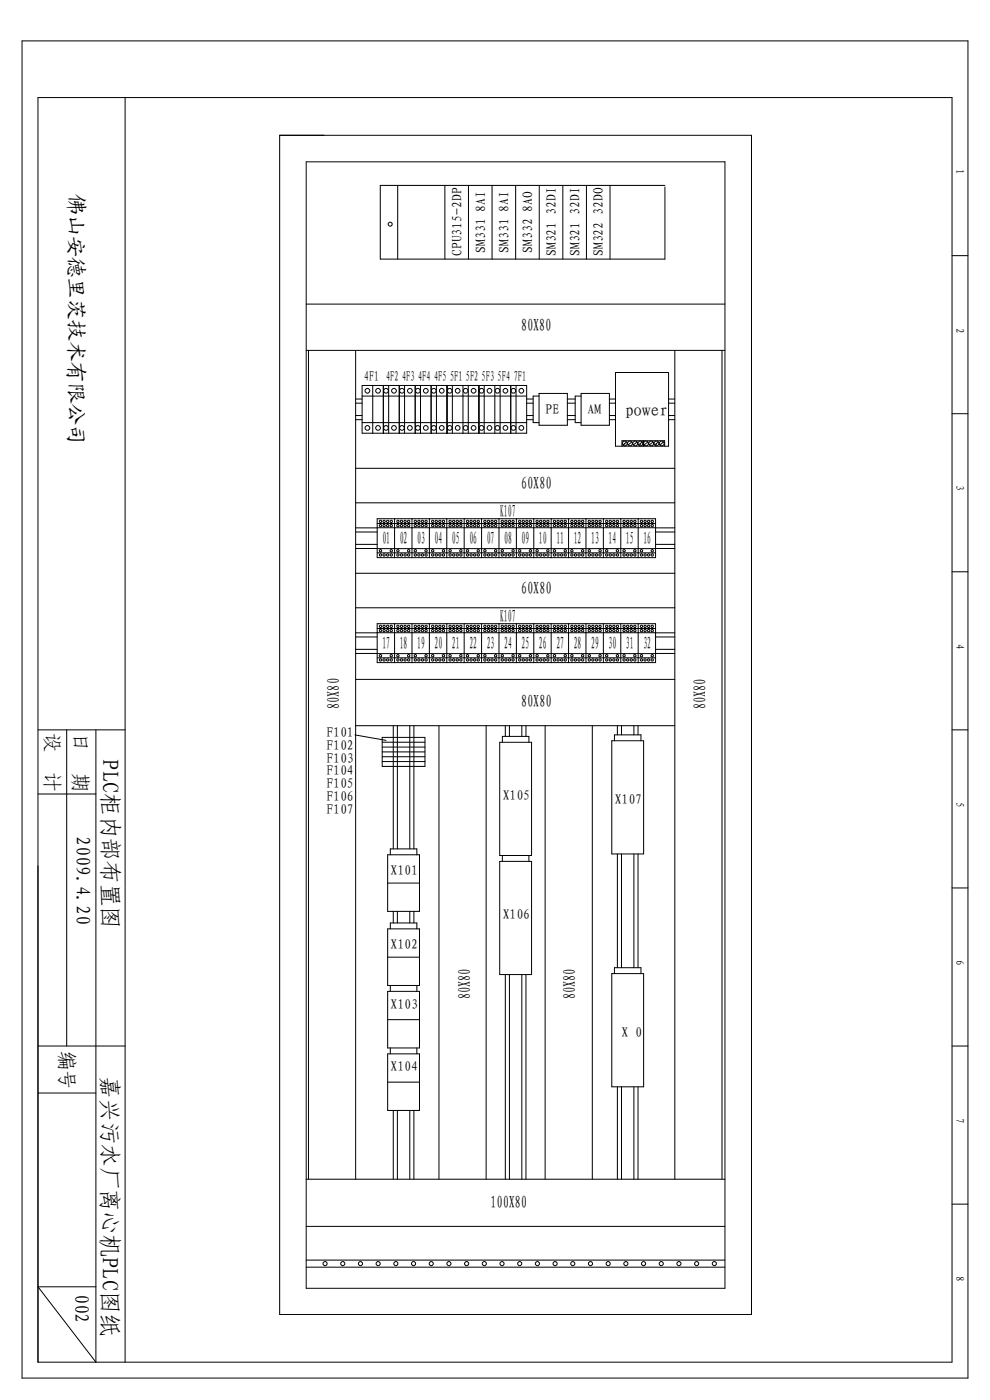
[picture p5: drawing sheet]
<svg xmlns="http://www.w3.org/2000/svg" width="210mm" height="297mm" viewBox="0 0 210 297" stroke-linecap="round" stroke-linejoin="round" font-family="sans-serif">
<g fill="none" stroke="#000" stroke-width=".21">
<path d="M4.7 8.7h200.6v283.7h-200.6zM8.1 20.7h193.8v268.3h-193.8zM26.5 20.7v268.3M59.3 28.7v250.2h100.1M59.3 28.7h9.4M59.3 28.7h100.1v250.2M64.9 34.3h88.9v239h-88.9zM84.3 39.3v15.7M94.4 39.3v15.7M99.4 39.3v15.7M104.4 39.3v15.7M109.4 39.3v15.7"/>
<path d="M114.4 39.3v15.7M119.4 39.3v15.7M124.4 39.3v15.7M129.4 39.3v15.7M141 39.3h-60.3v15.7h60.3v-15.3M201.9 54.2h3.4M64.9 64.5h88.9M64.9 74.3h88.9M65.4 74.3v175.9M75.4 74.3v175.9M130.5 79h11.3v15.7h-11.3zM143.1 74.3v175.9"/>
<path d="M153.1 74.3v175.9M75.4 99.4h67.7M75.4 84.7h1.4M75.4 85.5h1.4M75.4 88.2h1.4M75.4 89h1.4M76.8 89.7h34.9M76.8 84h34.9M79.1 81.8v10.1M79.1 91.9h2.2M79.1 81.8h2.2M79.1 81.8h-2.3v10.1h2.3"/>
<path d="M81.3 81.8v10.1M81.3 91.9h3.4M81.3 81.8h3.4M82.4 81.8v10.1M84.7 81.8v10.1M84.7 91.9h3.4M84.7 81.8h3.4M85.8 81.8v10.1M88.1 81.8v10.1M88.1 91.9h3.3M88.1 81.8h3.3M89.2 81.8v10.1"/>
<path d="M91.4 81.8v10.1M91.4 81.8h3.4M91.4 91.9h3.4M92.6 81.8v10.1M94.8 81.8v10.1M94.8 91.9h3.4M94.8 81.8h3.4M95.9 81.8v10.1M98.2 81.8v10.1M98.2 81.8h3.4M98.2 91.9h3.4M99.3 81.8v10.1"/>
<path d="M101.6 81.8v10.1M101.6 91.9h3.3M101.6 81.8h3.3M102.7 81.8v10.1M104.9 81.8v10.1M104.9 81.8h3.4M104.9 91.9h3.4M106.1 81.8v10.1M108.3 81.8v10.1M108.3 81.8h3.4v10.1h-3.4M109.5 81.8v10.1M111.7 89h1.4"/>
<path d="M111.7 88.2h1.4M111.7 85.5h1.4M111.7 84.7h1.4M114.3 83.5h6v6.7h-6zM114.3 84h-1.2v5.7h1.2M120.3 84.7h1.7M120.3 85.5h1.7M120.3 88.2h1.7M120.3 89h1.7M123.2 83.5h6.1v6.7h-6.1zM123.2 84h-1.2v5.7h1.2M129.3 84.7h1.2"/>
<path d="M129.3 85.5h1.2M129.3 88.2h1.2M129.3 89h1.2M132.5 94.1h.1M132.9 93.8l-.8 .6M134 93.8l-.8 .6M135.1 93.8l-.8 .6M135.8 94.1h.1M136.2 93.8l-.8 .6M136.4 93.5h4.6v1.2M136.4 93.5v1.2M136.5 93.5h-4.6v1.2"/>
<path d="M137.4 93.8l-.8 .6M138.5 93.8l-.8 .6M139.2 94.1h.1M139.6 93.8l-.8 .6M140.7 93.8l-.8 .6M141.8 84.7h1.3M141.8 85.5h1.3M141.8 88.2h1.3M141.8 89h1.3M201.9 87.8h3.4M75.4 116.4h67.7M75.4 112h67.7"/>
<path d="M75.4 112.9h4.6M75.4 115.5h4.6M75.4 106.7h67.7M80 117.3h59M80 111.1h59M83.7 110.1h-3.7v8.2h3.7M83.7 110.1v8.2M83.7 118.3h3.7M83.7 110.1h3.7M87.4 110.1v8.2M87.4 118.3h3.7M87.4 110.1h3.7"/>
<path d="M91.1 118.3h3.7M91.1 110.1h3.7M91.1 110.1v8.2M94.8 110.1v8.2M94.8 118.3h3.6M94.8 110.1h3.6M98.4 110.1v8.2M98.4 118.3h3.7M98.4 110.1h3.7M102.1 110.1v8.2M102.1 118.3h3.7M102.1 110.1h3.7"/>
<path d="M105.8 110.1v8.2M105.8 118.3h3.7M105.8 110.1h3.7M109.5 110.1v8.2M109.5 110.1h3.7M109.5 118.3h3.7M113.2 110.1v8.2M113.2 118.3h3.7M113.2 110.1h3.7M116.9 110.1v8.2M116.9 118.3h3.7M116.9 110.1h3.7"/>
<path d="M120.6 110.1h3.7M120.6 118.3h3.7M120.6 110.1v8.2M124.3 110.1v8.2M124.3 118.3h3.7M124.3 110.1h3.7M128 110.1v8.2M128 118.3h3.7M128 110.1h3.7M131.7 110.1v8.2M131.7 118.3h3.7M131.7 110.1h3.7"/>
<path d="M135.4 110.1h3.6v8.2h-3.6M135.4 110.1v8.2M139 112.9h4.1M139 115.5h4.1M159.4 113.8v165.1M75.4 138.6h67.7M75.4 134.3h67.7M75.4 137.8h4.6M75.4 135.1h4.6M75.4 121.6h67.7M75.4 129h67.7M80 139.6h59"/>
<path d="M80 133.3h59M83.7 132.3h-3.7v8.3h3.7M83.7 132.3v8.3M83.7 132.3h3.7M87.4 132.3v8.3M87.4 132.3h3.7M91.1 132.3h3.7M91.1 132.3v8.3M94.8 132.3v8.3M94.8 132.3h3.6M98.4 132.3v8.3M98.4 132.3h3.7"/>
<path d="M102.1 132.3v8.3M102.1 132.3h3.7M105.8 132.3h3.7M105.8 132.3v8.3M109.5 132.3v8.3M109.5 132.3h3.7M113.2 132.3v8.3M113.2 132.3h3.7M116.9 132.3h3.7M116.9 132.3v8.3M120.6 132.3v8.3M120.6 132.3h3.7"/>
<path d="M124.3 132.3v8.3M124.3 132.3h3.7M128 132.3v8.3M128 132.3h3.7M131.7 132.3h3.7M131.7 132.3v8.3M135.4 132.3v8.3M135.4 132.3h3.6v8.3h-3.6M139 137.8h4.1M139 135.1h4.1M201.9 121.3h3.4M8.1 154.9h18.4"/>
<path d="M14.1 154.9v67M20.3 154.9v134.1l-12.2-16h12.2M75.3 155.9l6.6 1.2M75.4 144.1h67.7M75.4 154h67.7M81.1 156.5h9v6.1h-9zM81.1 157.5h9M81.1 158.5h9M81.1 159.5h9M83.4 154v26.1M83.7 140.6h3.7M84.3 154v26.1"/>
<path d="M86.9 154v26.1M87.4 140.6h3.7M87.8 154v26.1M91.1 140.6h3.7M93.1 154v96.2M94.8 140.6h3.6M98.4 140.6h3.7M102.1 140.6h3.7M103.1 154v96.2M105.8 140.6h3.7M106 157.5h6.7v24h-6.7zM106.5 157.5v-1.3h5.7v1.3"/>
<path d="M107.2 154v2.2M108.1 154v2.2M109.5 140.6h3.7M110.7 154v2.2M111.6 154v2.2M113.2 140.6h3.7M115.6 154v96.2M116.9 140.6h3.7M120.6 140.6h3.7M124.3 140.6h3.7M125.6 154v96.2M128 140.6h3.7"/>
<path d="M129.8 157.2h6.7v24h-6.7zM130.3 157.2v-1.3h5.6v1.3M130.9 154v1.9M131.7 140.6h3.7M131.8 154v1.9M134.4 154v1.9M135.3 154v1.9M201.9 154.9h3.4M8.1 168.5h12.2M81.1 161.6h9M81.1 160.6h9M8.1 183.7v105.3"/>
<path d="M82.2 181.4h6.8v12h-6.8zM82.2 197.1h6.8v12h-6.8zM82.2 187.4h6.8M82.8 181.4v-1.3h5.6v1.3M82.8 197.1v-1.3h5.6v1.3M83.4 193.4v2.4M84.3 193.4v2.4M86.9 193.4v2.4M87.8 193.4v2.4M106 182.8h6.7v24h-6.7zM106.5 181.5v1.3M112.2 181.5v1.3"/>
<path d="M130.9 181.2v24.1M131.8 181.2v24.1M134.4 181.2v24.1M135.3 181.2v24.1M201.9 188.4h3.4M82.2 210.3h6.8v12h-6.8zM82.2 216.3h6.8M82.2 203.1h6.8M82.8 209.1v1.2M88.4 209.1v1.2M107.2 206.8v43.4M108.1 206.8v43.4"/>
<path d="M110.7 206.8v43.4M111.6 206.8v43.4M129.8 206.6h6.7v24h-6.7zM130.3 206.6v-1.3h5.6v1.3M8.1 231.9h12.2M8.1 221.9h18.4M82.2 223.6h6.8v12h-6.8zM82.2 229.6h6.8M82.8 222.3v1.3M83.4 235.6v14.6M84.3 235.6v14.6M86.9 235.6v14.6"/>
<path d="M87.8 235.6v14.6M88.4 222.3v1.3M130.9 230.6v19.6M131.8 230.6v19.6M134.4 230.6v19.6M135.3 230.6v19.6M201.9 221.9h3.4M64.9 250.2h88.9M201.9 255.5h3.4M64.9 268.9h88.9M64.9 267.3h88.9M64.9 260.2h88.9"/>
<circle cx="82.8" cy="47.6" r=".43"/>
<circle cx="77.9" cy="90.8" r=".5"/>
<circle cx="77.9" cy="82.9" r=".5"/>
<circle cx="80.2" cy="90.8" r=".5"/>
<circle cx="80.2" cy="82.9" r=".5"/>
<circle cx="81.9" cy="90.8" r=".5"/>
<circle cx="81.9" cy="82.9" r=".5"/>
<circle cx="83.6" cy="82.9" r=".5"/>
<circle cx="83.6" cy="90.8" r=".5"/>
<circle cx="85.2" cy="82.9" r=".5"/>
<circle cx="85.2" cy="90.8" r=".5"/>
<circle cx="86.9" cy="90.8" r=".5"/>
<circle cx="86.9" cy="82.9" r=".5"/>
<circle cx="88.6" cy="82.9" r=".5"/>
<circle cx="88.6" cy="90.8" r=".5"/>
<circle cx="90.3" cy="82.9" r=".5"/>
<circle cx="90.3" cy="90.8" r=".5"/>
<circle cx="92" cy="82.9" r=".5"/>
<circle cx="92" cy="90.8" r=".5"/>
<circle cx="93.7" cy="82.9" r=".5"/>
<circle cx="93.7" cy="90.8" r=".5"/>
<circle cx="95.4" cy="82.9" r=".5"/>
<circle cx="95.4" cy="90.8" r=".5"/>
<circle cx="97.1" cy="90.8" r=".5"/>
<circle cx="97.1" cy="82.9" r=".5"/>
<circle cx="98.8" cy="82.9" r=".5"/>
<circle cx="98.8" cy="90.8" r=".5"/>
<circle cx="100.4" cy="82.9" r=".5"/>
<circle cx="100.4" cy="90.8" r=".5"/>
<circle cx="102.1" cy="82.9" r=".5"/>
<circle cx="102.1" cy="90.8" r=".5"/>
<circle cx="103.8" cy="82.9" r=".5"/>
<circle cx="103.8" cy="90.8" r=".5"/>
<circle cx="105.5" cy="82.9" r=".5"/>
<circle cx="105.5" cy="90.8" r=".5"/>
<circle cx="107.2" cy="90.8" r=".5"/>
<circle cx="107.2" cy="82.9" r=".5"/>
<circle cx="108.9" cy="82.9" r=".5"/>
<circle cx="108.9" cy="90.8" r=".5"/>
<circle cx="110.6" cy="90.8" r=".5"/>
<circle cx="110.6" cy="82.9" r=".5"/>
<circle cx="132.5" cy="94.1" r=".52"/>
<circle cx="133.6" cy="94.1" r=".52"/>
<circle cx="134.7" cy="94.1" r=".52"/>
<circle cx="135.8" cy="94.1" r=".52"/>
<circle cx="137" cy="94.1" r=".52"/>
<circle cx="138.1" cy="94.1" r=".52"/>
<circle cx="139.2" cy="94.1" r=".52"/>
<circle cx="140.3" cy="94.1" r=".52"/>
<circle cx="80.7" cy="117.7" r=".25"/>
<circle cx="80.7" cy="110.6" r=".25"/>
<circle cx="80.7" cy="111.5" r=".25"/>
<circle cx="80.7" cy="116.8" r=".25"/>
<circle cx="81.5" cy="110.6" r=".25"/>
<circle cx="81.5" cy="117.7" r=".25"/>
<circle cx="81.5" cy="111.5" r=".25"/>
<circle cx="82.2" cy="111.5" r=".25"/>
<circle cx="82.2" cy="117.7" r=".25"/>
<circle cx="82.2" cy="110.6" r=".25"/>
<circle cx="83" cy="111.5" r=".25"/>
<circle cx="83" cy="110.6" r=".25"/>
<circle cx="83" cy="117.7" r=".25"/>
<circle cx="83" cy="116.8" r=".25"/>
<circle cx="84.4" cy="116.8" r=".25"/>
<circle cx="84.4" cy="117.7" r=".25"/>
<circle cx="84.4" cy="110.6" r=".25"/>
<circle cx="84.4" cy="111.5" r=".25"/>
<circle cx="85.2" cy="111.5" r=".25"/>
<circle cx="85.2" cy="110.6" r=".25"/>
<circle cx="85.2" cy="117.7" r=".25"/>
<circle cx="85.9" cy="110.6" r=".25"/>
<circle cx="85.9" cy="117.7" r=".25"/>
<circle cx="85.9" cy="111.5" r=".25"/>
<circle cx="86.7" cy="110.6" r=".25"/>
<circle cx="86.7" cy="117.7" r=".25"/>
<circle cx="86.7" cy="116.8" r=".25"/>
<circle cx="86.7" cy="111.5" r=".25"/>
<circle cx="88.1" cy="111.5" r=".25"/>
<circle cx="88.1" cy="110.6" r=".25"/>
<circle cx="88.1" cy="117.7" r=".25"/>
<circle cx="88.1" cy="116.8" r=".25"/>
<circle cx="88.8" cy="110.6" r=".25"/>
<circle cx="88.8" cy="111.5" r=".25"/>
<circle cx="88.8" cy="117.7" r=".25"/>
<circle cx="89.6" cy="117.7" r=".25"/>
<circle cx="89.6" cy="110.6" r=".25"/>
<circle cx="89.6" cy="111.5" r=".25"/>
<circle cx="90.4" cy="116.8" r=".25"/>
<circle cx="90.4" cy="110.6" r=".25"/>
<circle cx="90.4" cy="111.5" r=".25"/>
<circle cx="90.4" cy="117.7" r=".25"/>
<circle cx="91.8" cy="111.5" r=".25"/>
<circle cx="91.8" cy="110.6" r=".25"/>
<circle cx="91.8" cy="116.8" r=".25"/>
<circle cx="91.8" cy="117.7" r=".25"/>
<circle cx="92.5" cy="110.6" r=".25"/>
<circle cx="92.5" cy="111.5" r=".25"/>
<circle cx="92.5" cy="117.7" r=".25"/>
<circle cx="93.3" cy="117.7" r=".25"/>
<circle cx="93.3" cy="110.6" r=".25"/>
<circle cx="93.3" cy="111.5" r=".25"/>
<circle cx="94.1" cy="117.7" r=".25"/>
<circle cx="94.1" cy="110.6" r=".25"/>
<circle cx="94.1" cy="111.5" r=".25"/>
<circle cx="94.1" cy="116.8" r=".25"/>
<circle cx="95.5" cy="116.8" r=".25"/>
<circle cx="95.5" cy="117.7" r=".25"/>
<circle cx="95.5" cy="110.6" r=".25"/>
<circle cx="95.5" cy="111.5" r=".25"/>
<circle cx="96.2" cy="111.5" r=".25"/>
<circle cx="96.2" cy="110.6" r=".25"/>
<circle cx="96.2" cy="117.7" r=".25"/>
<circle cx="97" cy="117.7" r=".25"/>
<circle cx="97" cy="110.6" r=".25"/>
<circle cx="97" cy="111.5" r=".25"/>
<circle cx="97.7" cy="110.6" r=".25"/>
<circle cx="97.7" cy="117.7" r=".25"/>
<circle cx="97.7" cy="111.5" r=".25"/>
<circle cx="97.7" cy="116.8" r=".25"/>
<circle cx="99.2" cy="111.5" r=".25"/>
<circle cx="99.2" cy="116.8" r=".25"/>
<circle cx="99.2" cy="110.6" r=".25"/>
<circle cx="99.2" cy="117.7" r=".25"/>
<circle cx="99.9" cy="117.7" r=".25"/>
<circle cx="99.9" cy="111.5" r=".25"/>
<circle cx="99.9" cy="110.6" r=".25"/>
<circle cx="100.7" cy="117.7" r=".25"/>
<circle cx="100.7" cy="111.5" r=".25"/>
<circle cx="100.7" cy="110.6" r=".25"/>
<circle cx="101.4" cy="111.5" r=".25"/>
<circle cx="101.4" cy="116.8" r=".25"/>
<circle cx="101.4" cy="110.6" r=".25"/>
<circle cx="101.4" cy="117.7" r=".25"/>
<circle cx="102.8" cy="116.8" r=".25"/>
<circle cx="102.8" cy="117.7" r=".25"/>
<circle cx="102.8" cy="111.5" r=".25"/>
<circle cx="102.8" cy="110.6" r=".25"/>
<circle cx="103.6" cy="110.6" r=".25"/>
<circle cx="103.6" cy="111.5" r=".25"/>
<circle cx="103.6" cy="117.7" r=".25"/>
<circle cx="104.4" cy="110.6" r=".25"/>
<circle cx="104.4" cy="117.7" r=".25"/>
<circle cx="104.4" cy="111.5" r=".25"/>
<circle cx="105.1" cy="116.8" r=".25"/>
<circle cx="105.1" cy="110.6" r=".25"/>
<circle cx="105.1" cy="117.7" r=".25"/>
<circle cx="105.1" cy="111.5" r=".25"/>
<circle cx="106.5" cy="117.7" r=".25"/>
<circle cx="106.5" cy="116.8" r=".25"/>
<circle cx="106.5" cy="110.6" r=".25"/>
<circle cx="106.5" cy="111.5" r=".25"/>
<circle cx="107.3" cy="117.7" r=".25"/>
<circle cx="107.3" cy="110.6" r=".25"/>
<circle cx="107.3" cy="111.5" r=".25"/>
<circle cx="108.1" cy="117.7" r=".25"/>
<circle cx="108.1" cy="110.6" r=".25"/>
<circle cx="108.1" cy="111.5" r=".25"/>
<circle cx="108.8" cy="116.8" r=".25"/>
<circle cx="108.8" cy="110.6" r=".25"/>
<circle cx="108.8" cy="111.5" r=".25"/>
<circle cx="108.8" cy="117.7" r=".25"/>
<circle cx="110.2" cy="116.8" r=".25"/>
<circle cx="110.2" cy="111.5" r=".25"/>
<circle cx="110.2" cy="110.6" r=".25"/>
<circle cx="110.2" cy="117.7" r=".25"/>
<circle cx="111" cy="111.5" r=".25"/>
<circle cx="111" cy="117.7" r=".25"/>
<circle cx="111" cy="110.6" r=".25"/>
<circle cx="111.7" cy="117.7" r=".25"/>
<circle cx="111.7" cy="110.6" r=".25"/>
<circle cx="111.7" cy="111.5" r=".25"/>
<circle cx="112.5" cy="117.7" r=".25"/>
<circle cx="112.5" cy="116.8" r=".25"/>
<circle cx="112.5" cy="111.5" r=".25"/>
<circle cx="112.5" cy="110.6" r=".25"/>
<circle cx="113.9" cy="111.5" r=".25"/>
<circle cx="113.9" cy="116.8" r=".25"/>
<circle cx="113.9" cy="110.6" r=".25"/>
<circle cx="113.9" cy="117.7" r=".25"/>
<circle cx="114.7" cy="117.7" r=".25"/>
<circle cx="114.7" cy="110.6" r=".25"/>
<circle cx="114.7" cy="111.5" r=".25"/>
<circle cx="115.4" cy="110.6" r=".25"/>
<circle cx="115.4" cy="117.7" r=".25"/>
<circle cx="115.4" cy="111.5" r=".25"/>
<circle cx="116.2" cy="117.7" r=".25"/>
<circle cx="116.2" cy="111.5" r=".25"/>
<circle cx="116.2" cy="110.6" r=".25"/>
<circle cx="116.2" cy="116.8" r=".25"/>
<circle cx="117.6" cy="111.5" r=".25"/>
<circle cx="117.6" cy="116.8" r=".25"/>
<circle cx="117.6" cy="110.6" r=".25"/>
<circle cx="117.6" cy="117.7" r=".25"/>
<circle cx="118.4" cy="111.5" r=".25"/>
<circle cx="118.4" cy="110.6" r=".25"/>
<circle cx="118.4" cy="117.7" r=".25"/>
<circle cx="119.1" cy="111.5" r=".25"/>
<circle cx="119.1" cy="117.7" r=".25"/>
<circle cx="119.1" cy="110.6" r=".25"/>
<circle cx="119.9" cy="117.7" r=".25"/>
<circle cx="119.9" cy="116.8" r=".25"/>
<circle cx="119.9" cy="110.6" r=".25"/>
<circle cx="119.9" cy="111.5" r=".25"/>
<circle cx="121.3" cy="116.8" r=".25"/>
<circle cx="121.3" cy="111.5" r=".25"/>
<circle cx="121.3" cy="117.7" r=".25"/>
<circle cx="121.3" cy="110.6" r=".25"/>
<circle cx="122.1" cy="117.7" r=".25"/>
<circle cx="122.1" cy="110.6" r=".25"/>
<circle cx="122.1" cy="111.5" r=".25"/>
<circle cx="122.8" cy="111.5" r=".25"/>
<circle cx="122.8" cy="117.7" r=".25"/>
<circle cx="122.8" cy="110.6" r=".25"/>
<circle cx="123.6" cy="117.7" r=".25"/>
<circle cx="123.6" cy="111.5" r=".25"/>
<circle cx="123.6" cy="116.8" r=".25"/>
<circle cx="123.6" cy="110.6" r=".25"/>
<circle cx="125" cy="117.7" r=".25"/>
<circle cx="125" cy="116.8" r=".25"/>
<circle cx="125" cy="110.6" r=".25"/>
<circle cx="125" cy="111.5" r=".25"/>
<circle cx="125.7" cy="117.7" r=".25"/>
<circle cx="125.7" cy="110.6" r=".25"/>
<circle cx="125.7" cy="111.5" r=".25"/>
<circle cx="126.5" cy="110.6" r=".25"/>
<circle cx="126.5" cy="111.5" r=".25"/>
<circle cx="126.5" cy="117.7" r=".25"/>
<circle cx="127.3" cy="117.7" r=".25"/>
<circle cx="127.3" cy="116.8" r=".25"/>
<circle cx="127.3" cy="110.6" r=".25"/>
<circle cx="127.3" cy="111.5" r=".25"/>
<circle cx="128.7" cy="110.6" r=".25"/>
<circle cx="128.7" cy="116.8" r=".25"/>
<circle cx="128.7" cy="111.5" r=".25"/>
<circle cx="128.7" cy="117.7" r=".25"/>
<circle cx="129.4" cy="117.7" r=".25"/>
<circle cx="129.4" cy="111.5" r=".25"/>
<circle cx="129.4" cy="110.6" r=".25"/>
<circle cx="130.2" cy="110.6" r=".25"/>
<circle cx="130.2" cy="117.7" r=".25"/>
<circle cx="130.2" cy="111.5" r=".25"/>
<circle cx="131" cy="116.8" r=".25"/>
<circle cx="131" cy="117.7" r=".25"/>
<circle cx="131" cy="111.5" r=".25"/>
<circle cx="131" cy="110.6" r=".25"/>
<circle cx="132.4" cy="116.8" r=".25"/>
<circle cx="132.4" cy="111.5" r=".25"/>
<circle cx="132.4" cy="110.6" r=".25"/>
<circle cx="132.4" cy="117.7" r=".25"/>
<circle cx="133.1" cy="110.6" r=".25"/>
<circle cx="133.1" cy="111.5" r=".25"/>
<circle cx="133.1" cy="117.7" r=".25"/>
<circle cx="133.9" cy="117.7" r=".25"/>
<circle cx="133.9" cy="111.5" r=".25"/>
<circle cx="133.9" cy="110.6" r=".25"/>
<circle cx="134.6" cy="110.6" r=".25"/>
<circle cx="134.6" cy="116.8" r=".25"/>
<circle cx="134.6" cy="111.5" r=".25"/>
<circle cx="134.6" cy="117.7" r=".25"/>
<circle cx="136.1" cy="116.8" r=".25"/>
<circle cx="136.1" cy="110.6" r=".25"/>
<circle cx="136.1" cy="111.5" r=".25"/>
<circle cx="136.1" cy="117.7" r=".25"/>
<circle cx="136.8" cy="117.7" r=".25"/>
<circle cx="136.8" cy="111.5" r=".25"/>
<circle cx="136.8" cy="110.6" r=".25"/>
<circle cx="137.6" cy="117.7" r=".25"/>
<circle cx="137.6" cy="110.6" r=".25"/>
<circle cx="137.6" cy="111.5" r=".25"/>
<circle cx="138.3" cy="116.8" r=".25"/>
<circle cx="138.3" cy="117.7" r=".25"/>
<circle cx="138.3" cy="110.6" r=".25"/>
<circle cx="138.3" cy="111.5" r=".25"/>
<circle cx="80.7" cy="133.8" r=".25"/>
<circle cx="80.7" cy="132.9" r=".25"/>
<circle cx="80.7" cy="139.1" r=".25"/>
<circle cx="81.5" cy="132.9" r=".25"/>
<circle cx="81.5" cy="133.8" r=".25"/>
<circle cx="82.2" cy="132.9" r=".25"/>
<circle cx="82.2" cy="133.8" r=".25"/>
<circle cx="83" cy="133.8" r=".25"/>
<circle cx="83" cy="139.1" r=".25"/>
<circle cx="83" cy="132.9" r=".25"/>
<circle cx="84.4" cy="132.9" r=".25"/>
<circle cx="84.4" cy="139.1" r=".25"/>
<circle cx="84.4" cy="133.8" r=".25"/>
<circle cx="85.2" cy="133.8" r=".25"/>
<circle cx="85.2" cy="132.9" r=".25"/>
<circle cx="85.9" cy="133.8" r=".25"/>
<circle cx="85.9" cy="132.9" r=".25"/>
<circle cx="86.7" cy="133.8" r=".25"/>
<circle cx="86.7" cy="139.1" r=".25"/>
<circle cx="86.7" cy="132.9" r=".25"/>
<circle cx="88.1" cy="133.8" r=".25"/>
<circle cx="88.1" cy="132.9" r=".25"/>
<circle cx="88.1" cy="139.1" r=".25"/>
<circle cx="88.8" cy="133.8" r=".25"/>
<circle cx="88.8" cy="132.9" r=".25"/>
<circle cx="89.6" cy="132.9" r=".25"/>
<circle cx="89.6" cy="133.8" r=".25"/>
<circle cx="90.4" cy="132.9" r=".25"/>
<circle cx="90.4" cy="139.1" r=".25"/>
<circle cx="90.4" cy="133.8" r=".25"/>
<circle cx="91.8" cy="139.1" r=".25"/>
<circle cx="91.8" cy="132.9" r=".25"/>
<circle cx="91.8" cy="133.8" r=".25"/>
<circle cx="92.5" cy="132.9" r=".25"/>
<circle cx="92.5" cy="133.8" r=".25"/>
<circle cx="93.3" cy="132.9" r=".25"/>
<circle cx="93.3" cy="133.8" r=".25"/>
<circle cx="94.1" cy="133.8" r=".25"/>
<circle cx="94.1" cy="132.9" r=".25"/>
<circle cx="94.1" cy="139.1" r=".25"/>
<circle cx="95.5" cy="132.9" r=".25"/>
<circle cx="95.5" cy="133.8" r=".25"/>
<circle cx="95.5" cy="139.1" r=".25"/>
<circle cx="96.2" cy="133.8" r=".25"/>
<circle cx="96.2" cy="132.9" r=".25"/>
<circle cx="97" cy="132.9" r=".25"/>
<circle cx="97" cy="133.8" r=".25"/>
<circle cx="97.7" cy="132.9" r=".25"/>
<circle cx="97.7" cy="133.8" r=".25"/>
<circle cx="97.7" cy="139.1" r=".25"/>
<circle cx="99.2" cy="132.9" r=".25"/>
<circle cx="99.2" cy="133.8" r=".25"/>
<circle cx="99.2" cy="139.1" r=".25"/>
<circle cx="99.9" cy="132.9" r=".25"/>
<circle cx="99.9" cy="133.8" r=".25"/>
<circle cx="100.7" cy="133.8" r=".25"/>
<circle cx="100.7" cy="132.9" r=".25"/>
<circle cx="101.4" cy="139.1" r=".25"/>
<circle cx="101.4" cy="132.9" r=".25"/>
<circle cx="101.4" cy="133.8" r=".25"/>
<circle cx="102.8" cy="139.1" r=".25"/>
<circle cx="102.8" cy="132.9" r=".25"/>
<circle cx="102.8" cy="133.8" r=".25"/>
<circle cx="103.6" cy="132.9" r=".25"/>
<circle cx="103.6" cy="133.8" r=".25"/>
<circle cx="104.4" cy="132.9" r=".25"/>
<circle cx="104.4" cy="133.8" r=".25"/>
<circle cx="105.1" cy="132.9" r=".25"/>
<circle cx="105.1" cy="139.1" r=".25"/>
<circle cx="105.1" cy="133.8" r=".25"/>
<circle cx="106.5" cy="132.9" r=".25"/>
<circle cx="106.5" cy="139.1" r=".25"/>
<circle cx="106.5" cy="133.8" r=".25"/>
<circle cx="107.3" cy="132.9" r=".25"/>
<circle cx="107.3" cy="133.8" r=".25"/>
<circle cx="108.1" cy="132.9" r=".25"/>
<circle cx="108.1" cy="133.8" r=".25"/>
<circle cx="108.8" cy="132.9" r=".25"/>
<circle cx="108.8" cy="133.8" r=".25"/>
<circle cx="108.8" cy="139.1" r=".25"/>
<circle cx="110.2" cy="132.9" r=".25"/>
<circle cx="110.2" cy="139.1" r=".25"/>
<circle cx="110.2" cy="133.8" r=".25"/>
<circle cx="111" cy="133.8" r=".25"/>
<circle cx="111" cy="132.9" r=".25"/>
<circle cx="111.7" cy="133.8" r=".25"/>
<circle cx="111.7" cy="132.9" r=".25"/>
<circle cx="112.5" cy="132.9" r=".25"/>
<circle cx="112.5" cy="133.8" r=".25"/>
<circle cx="112.5" cy="139.1" r=".25"/>
<circle cx="113.9" cy="133.8" r=".25"/>
<circle cx="113.9" cy="139.1" r=".25"/>
<circle cx="113.9" cy="132.9" r=".25"/>
<circle cx="114.7" cy="132.9" r=".25"/>
<circle cx="114.7" cy="133.8" r=".25"/>
<circle cx="115.4" cy="132.9" r=".25"/>
<circle cx="115.4" cy="133.8" r=".25"/>
<circle cx="116.2" cy="133.8" r=".25"/>
<circle cx="116.2" cy="139.1" r=".25"/>
<circle cx="116.2" cy="132.9" r=".25"/>
<circle cx="117.6" cy="133.8" r=".25"/>
<circle cx="117.6" cy="139.1" r=".25"/>
<circle cx="117.6" cy="132.9" r=".25"/>
<circle cx="118.4" cy="133.8" r=".25"/>
<circle cx="118.4" cy="132.9" r=".25"/>
<circle cx="119.1" cy="132.9" r=".25"/>
<circle cx="119.1" cy="133.8" r=".25"/>
<circle cx="119.9" cy="133.8" r=".25"/>
<circle cx="119.9" cy="132.9" r=".25"/>
<circle cx="119.9" cy="139.1" r=".25"/>
<circle cx="121.3" cy="139.1" r=".25"/>
<circle cx="121.3" cy="133.8" r=".25"/>
<circle cx="121.3" cy="132.9" r=".25"/>
<circle cx="122.1" cy="132.9" r=".25"/>
<circle cx="122.1" cy="133.8" r=".25"/>
<circle cx="122.8" cy="133.8" r=".25"/>
<circle cx="122.8" cy="132.9" r=".25"/>
<circle cx="123.6" cy="139.1" r=".25"/>
<circle cx="123.6" cy="132.9" r=".25"/>
<circle cx="123.6" cy="133.8" r=".25"/>
<circle cx="125" cy="132.9" r=".25"/>
<circle cx="125" cy="139.1" r=".25"/>
<circle cx="125" cy="133.8" r=".25"/>
<circle cx="125.7" cy="133.8" r=".25"/>
<circle cx="125.7" cy="132.9" r=".25"/>
<circle cx="126.5" cy="132.9" r=".25"/>
<circle cx="126.5" cy="133.8" r=".25"/>
<circle cx="127.3" cy="132.9" r=".25"/>
<circle cx="127.3" cy="139.1" r=".25"/>
<circle cx="127.3" cy="133.8" r=".25"/>
<circle cx="128.7" cy="139.1" r=".25"/>
<circle cx="128.7" cy="133.8" r=".25"/>
<circle cx="128.7" cy="132.9" r=".25"/>
<circle cx="129.4" cy="132.9" r=".25"/>
<circle cx="129.4" cy="133.8" r=".25"/>
<circle cx="130.2" cy="132.9" r=".25"/>
<circle cx="130.2" cy="133.8" r=".25"/>
<circle cx="131" cy="139.1" r=".25"/>
<circle cx="131" cy="133.8" r=".25"/>
<circle cx="131" cy="132.9" r=".25"/>
<circle cx="132.4" cy="133.8" r=".25"/>
<circle cx="132.4" cy="132.9" r=".25"/>
<circle cx="132.4" cy="139.1" r=".25"/>
<circle cx="133.1" cy="133.8" r=".25"/>
<circle cx="133.1" cy="132.9" r=".25"/>
<circle cx="133.9" cy="133.8" r=".25"/>
<circle cx="133.9" cy="132.9" r=".25"/>
<circle cx="134.6" cy="132.9" r=".25"/>
<circle cx="134.6" cy="139.1" r=".25"/>
<circle cx="134.6" cy="133.8" r=".25"/>
<circle cx="136.1" cy="132.9" r=".25"/>
<circle cx="136.1" cy="139.1" r=".25"/>
<circle cx="136.1" cy="133.8" r=".25"/>
<circle cx="136.8" cy="132.9" r=".25"/>
<circle cx="136.8" cy="133.8" r=".25"/>
<circle cx="137.6" cy="132.9" r=".25"/>
<circle cx="137.6" cy="133.8" r=".25"/>
<circle cx="138.3" cy="139.1" r=".25"/>
<circle cx="138.3" cy="133.8" r=".25"/>
<circle cx="138.3" cy="132.9" r=".25"/>
<circle cx="80.7" cy="140" r=".25"/>
<circle cx="81.5" cy="140" r=".25"/>
<circle cx="82.2" cy="140" r=".25"/>
<circle cx="83" cy="140" r=".25"/>
<circle cx="84.4" cy="140" r=".25"/>
<circle cx="85.2" cy="140" r=".25"/>
<circle cx="85.9" cy="140" r=".25"/>
<circle cx="86.7" cy="140" r=".25"/>
<circle cx="88.1" cy="140" r=".25"/>
<circle cx="88.8" cy="140" r=".25"/>
<circle cx="89.6" cy="140" r=".25"/>
<circle cx="90.4" cy="140" r=".25"/>
<circle cx="91.8" cy="140" r=".25"/>
<circle cx="92.5" cy="140" r=".25"/>
<circle cx="93.3" cy="140" r=".25"/>
<circle cx="94.1" cy="140" r=".25"/>
<circle cx="95.5" cy="140" r=".25"/>
<circle cx="96.2" cy="140" r=".25"/>
<circle cx="97" cy="140" r=".25"/>
<circle cx="97.7" cy="140" r=".25"/>
<circle cx="99.2" cy="140" r=".25"/>
<circle cx="99.9" cy="140" r=".25"/>
<circle cx="100.7" cy="140" r=".25"/>
<circle cx="101.4" cy="140" r=".25"/>
<circle cx="102.8" cy="140" r=".25"/>
<circle cx="103.6" cy="140" r=".25"/>
<circle cx="104.4" cy="140" r=".25"/>
<circle cx="105.1" cy="140" r=".25"/>
<circle cx="106.5" cy="140" r=".25"/>
<circle cx="107.3" cy="140" r=".25"/>
<circle cx="108.1" cy="140" r=".25"/>
<circle cx="108.8" cy="140" r=".25"/>
<circle cx="110.2" cy="140" r=".25"/>
<circle cx="111" cy="140" r=".25"/>
<circle cx="111.7" cy="140" r=".25"/>
<circle cx="112.5" cy="140" r=".25"/>
<circle cx="113.9" cy="140" r=".25"/>
<circle cx="114.7" cy="140" r=".25"/>
<circle cx="115.4" cy="140" r=".25"/>
<circle cx="116.2" cy="140" r=".25"/>
<circle cx="117.6" cy="140" r=".25"/>
<circle cx="118.4" cy="140" r=".25"/>
<circle cx="119.1" cy="140" r=".25"/>
<circle cx="119.9" cy="140" r=".25"/>
<circle cx="121.3" cy="140" r=".25"/>
<circle cx="122.1" cy="140" r=".25"/>
<circle cx="122.8" cy="140" r=".25"/>
<circle cx="123.6" cy="140" r=".25"/>
<circle cx="125" cy="140" r=".25"/>
<circle cx="125.7" cy="140" r=".25"/>
<circle cx="126.5" cy="140" r=".25"/>
<circle cx="127.3" cy="140" r=".25"/>
<circle cx="128.7" cy="140" r=".25"/>
<circle cx="129.4" cy="140" r=".25"/>
<circle cx="130.2" cy="140" r=".25"/>
<circle cx="131" cy="140" r=".25"/>
<circle cx="132.4" cy="140" r=".25"/>
<circle cx="133.1" cy="140" r=".25"/>
<circle cx="133.9" cy="140" r=".25"/>
<circle cx="134.6" cy="140" r=".25"/>
<circle cx="136.1" cy="140" r=".25"/>
<circle cx="136.8" cy="140" r=".25"/>
<circle cx="137.6" cy="140" r=".25"/>
<circle cx="138.3" cy="140" r=".25"/>
<circle cx="68.9" cy="268.1" r=".44"/>
<circle cx="72.7" cy="268.1" r=".44"/>
<circle cx="76.5" cy="268.1" r=".44"/>
<circle cx="80.2" cy="268.1" r=".44"/>
<circle cx="84" cy="268.1" r=".44"/>
<circle cx="87.7" cy="268.1" r=".44"/>
<circle cx="91.5" cy="268.1" r=".44"/>
<circle cx="95.2" cy="268.1" r=".44"/>
<circle cx="99" cy="268.1" r=".44"/>
<circle cx="102.7" cy="268.1" r=".44"/>
<circle cx="106.5" cy="268.1" r=".44"/>
<circle cx="110.2" cy="268.1" r=".44"/>
<circle cx="114" cy="268.1" r=".44"/>
<circle cx="117.7" cy="268.1" r=".44"/>
<circle cx="121.5" cy="268.1" r=".44"/>
<circle cx="125.2" cy="268.1" r=".44"/>
<circle cx="129" cy="268.1" r=".44"/>
<circle cx="132.7" cy="268.1" r=".44"/>
<circle cx="136.5" cy="268.1" r=".44"/>
<circle cx="140.2" cy="268.1" r=".44"/>
<circle cx="144" cy="268.1" r=".44"/>
<circle cx="147.8" cy="268.1" r=".44"/>
<circle cx="151.5" cy="268.1" r=".44"/>
</g>
<g font-size="4.8">
<text x="21.7" y="161.1" transform="rotate(90 21.7 161.1)">PLC柜内部布置图</text>
<text x="21.7" y="228.4" transform="rotate(90 21.7 228.4)">嘉兴污水厂离心机PLC图纸</text>
</g>
<text font-size="4.5" x="14.6" y="41.2" transform="rotate(90 14.6 41.2)">佛山安德里茨技术有限公司</text>
<g font-size="4.2">
<text x="9.7" y="155.5" transform="rotate(90 9.7 155.5)">设</text>
<text x="15.6" y="155.6" transform="rotate(90 15.6 155.6)">日</text>
<text x="9.7" y="163.9" transform="rotate(90 9.7 163.9)">计</text>
<text x="15.6" y="164" transform="rotate(90 15.6 164)">期</text>
<text x="16.2" y="177.4" transform="rotate(90 16.2 177.4)">2009.4.20</text>
<text x="12.8" y="222.9" transform="rotate(90 12.8 222.9)">编号</text>
<text x="15.9" y="274.5" transform="rotate(90 15.9 274.5)">002</text>
</g>
<g font-size="3.6">
<text x="110.5" y="70.3">80X80</text>
<text x="132.6" y="88.4">power</text>
<text x="110.6" y="103.8">60X80</text>
<text x="106.1" y="109.6">K107</text>
<text x="81.1" y="115.4">01</text>
<text x="84.8" y="115.4">02</text>
<text x="88.5" y="115.4">03</text>
<text x="92.2" y="115.4">04</text>
<text x="95.9" y="115.4">05</text>
<text x="99.6" y="115.4">06</text>
<text x="103.2" y="115.4">07</text>
<text x="106.9" y="115.4">08</text>
<text x="110.6" y="115.4">09</text>
<text x="114.3" y="115.4">10</text>
<text x="118" y="115.4">11</text>
<text x="121.7" y="115.4">12</text>
<text x="125.4" y="115.4">13</text>
<text x="129.1" y="115.4">14</text>
<text x="132.8" y="115.4">15</text>
<text x="136.5" y="115.4">16</text>
<text x="106.1" y="131.9">K107</text>
<text x="110.6" y="126.1">60X80</text>
<text x="81.1" y="137.7">17</text>
<text x="84.8" y="137.7">18</text>
<text x="88.5" y="137.7">19</text>
<text x="92.2" y="137.7">20</text>
<text x="95.9" y="137.7">21</text>
<text x="99.6" y="137.7">22</text>
<text x="103.2" y="137.7">23</text>
<text x="106.9" y="137.7">24</text>
<text x="110.6" y="137.7">25</text>
<text x="114.3" y="137.7">26</text>
<text x="118" y="137.7">27</text>
<text x="121.7" y="137.7">28</text>
<text x="125.4" y="137.7">29</text>
<text x="129.1" y="137.7">30</text>
<text x="132.8" y="137.7">31</text>
<text x="136.5" y="137.7">32</text>
<text x="110.6" y="149.9">80X80</text>
<text x="72" y="150.3" transform="rotate(-90 72 150.3)">80X80</text>
<text x="149.7" y="150.3" transform="rotate(-90 149.7 150.3)">80X80</text>
<text x="99.8" y="211.9" transform="rotate(-90 99.8 211.9)">80X80</text>
<text x="122.1" y="211.9" transform="rotate(-90 122.1 211.9)">80X80</text>
<text x="104.1" y="256.2">100X80</text>
</g>
<g font-size="3">
<text x="77.3" y="80.9">4F1</text>
<text x="81.9" y="80.9">4F2</text>
<text x="85.3" y="80.9">4F3</text>
<text x="88.7" y="80.9">4F4</text>
<text x="92.1" y="80.9">4F5</text>
<text x="95.4" y="80.9">5F1</text>
<text x="98.8" y="80.9">5F2</text>
<text x="102.2" y="80.9">5F3</text>
<text x="105.6" y="80.9">5F4</text>
<text x="109" y="80.9">7F1</text>
</g>
<g font-size="2.9">
<text x="102.9" y="53.6" transform="rotate(-90 102.9 53.6)">SM331 8AI</text>
<text x="107.9" y="53.6" transform="rotate(-90 107.9 53.6)">SM331 8AI</text>
<text x="112.9" y="53.6" transform="rotate(-90 112.9 53.6)">SM332 8AO</text>
<text x="97.9" y="54.3" transform="rotate(-90 97.9 54.3)">CPU315-2DP</text>
<text x="117.9" y="54.3" transform="rotate(-90 117.9 54.3)">SM321 32DI</text>
<text x="123" y="54.3" transform="rotate(-90 123 54.3)">SM321 32DI</text>
<text x="128" y="54.3" transform="rotate(-90 128 54.3)">SM322 32DO</text>
<text x="115.7" y="87.8">PE</text>
<text x="124.6" y="87.8">AM</text>
<text x="69.2" y="159.1">F102</text>
<text x="69.2" y="161.8">F103</text>
<text x="69.2" y="156.3">F101</text>
<text x="69.2" y="164.5">F104</text>
<text x="69.2" y="167.3">F105</text>
<text x="69.2" y="170">F106</text>
<text x="69.2" y="172.8">F107</text>
<text x="106.6" y="169.8">X105</text>
<text x="130.4" y="170.6">X107</text>
<text x="82.8" y="185.6">X101</text>
<text x="106.6" y="195.1">X106</text>
<text x="82.8" y="201.4">X102</text>
<text x="82.8" y="214">X103</text>
<text x="131.8" y="220">X 0</text>
<text x="82.8" y="227.3">X104</text>
</g>
<g font-size="2.4">
<text x="202.8" y="35.9" transform="rotate(90 202.8 35.9)">1</text>
<text x="202.8" y="69.5" transform="rotate(90 202.8 69.5)">2</text>
<text x="202.8" y="102.9" transform="rotate(90 202.8 102.9)">3</text>
<text x="202.8" y="136.6" transform="rotate(90 202.8 136.6)">4</text>
<text x="202.8" y="170.1" transform="rotate(90 202.8 170.1)">5</text>
<text x="202.8" y="203.6" transform="rotate(90 202.8 203.6)">6</text>
<text x="202.8" y="237.2" transform="rotate(90 202.8 237.2)">7</text>
<text x="202.8" y="270.7" transform="rotate(90 202.8 270.7)">8</text>
</g>
</svg>
